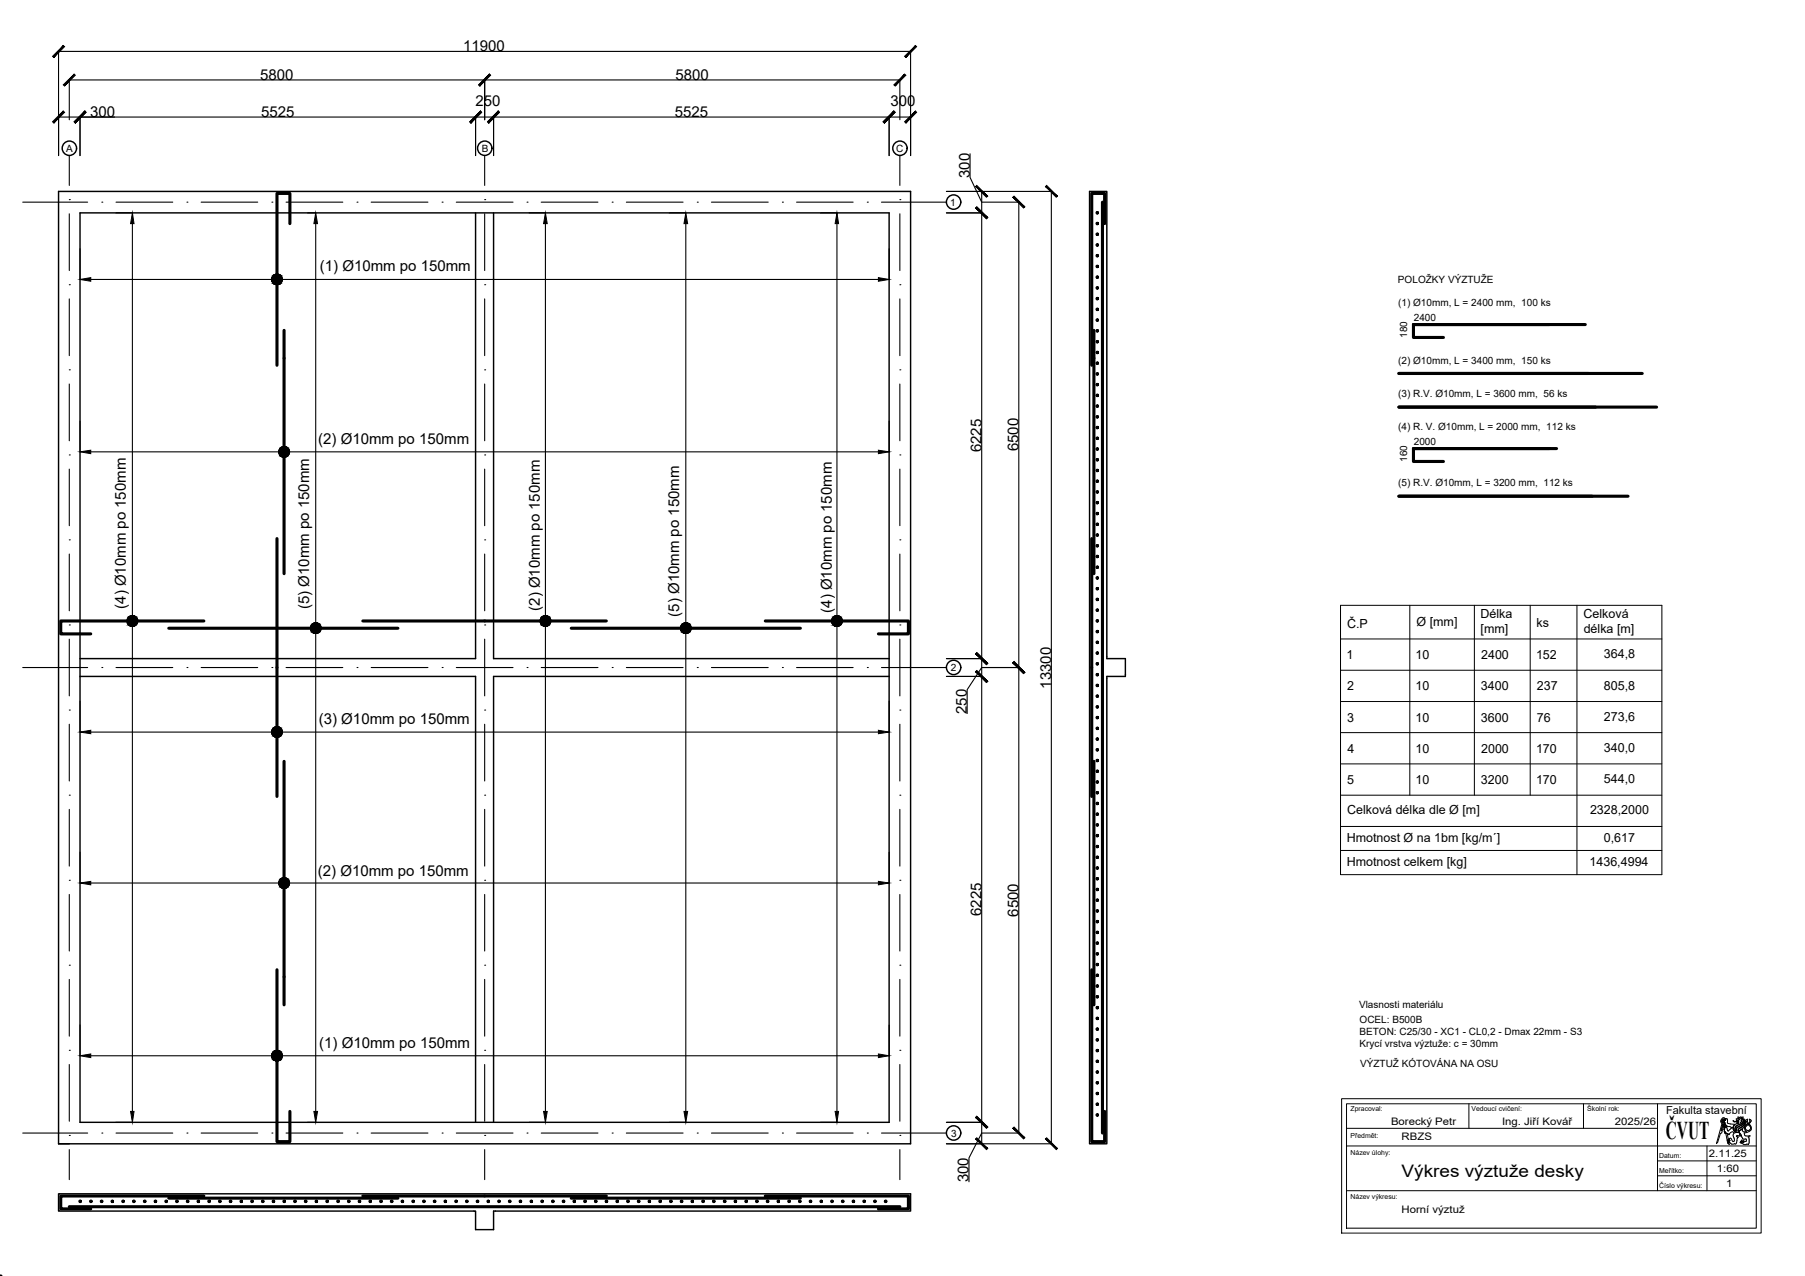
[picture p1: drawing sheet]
<svg xmlns="http://www.w3.org/2000/svg" width="420mm" height="297mm" viewBox="0 0 420 297" stroke-linecap="round" stroke-linejoin="round" font-family="sans-serif">
<!-- layer: obrys budovi -->
<g fill="none" stroke="#000" stroke-width=".34">
<path d="M13.6 44.6h198.4v221.7h-198.4zM18.6 49.6h188.4v211.7h-188.4zM110.7 49.6v103.7h-92.1M114.9 49.6v103.7h92.1M253.6 44.6h4v108.7h4.4v4.2h-4.4v108.8h-4zM18.6 157.5h92.1v103.8M207 157.5h-92.1v103.8M13.6 277.9h198.4v4h-97.1v4.3h-4.2v-4.3h-97.1z"/>
<circle cx="16.1" cy="34.5" r="1.67"/>
<circle cx="112.8" cy="34.5" r="1.67"/>
<circle cx="209.5" cy="34.5" r="1.67"/>
<circle cx="222" cy="47" r="1.67"/>
<circle cx="222" cy="155.4" r="1.67"/>
<circle cx="222" cy="263.7" r="1.67"/>
</g>
<!-- layer: osy -->
<g fill="none" stroke="#000" stroke-width=".25">
<path d="M16.1 36.2v7M112.8 36.2v7M209.5 36.2v7M5.3 47.1h15.1M16.1 46.5h.1M16.1 49.8v13.2M23.7 47.1h.1M27 47.1h13.2M43.5 47.1h.1M46.8 47.1h13.2M63.3 47.1h.1M66.6 47.1h13.2"/>
<path d="M83.1 47.1h.1M86.4 47.1h13.2M102.9 47.1h.1M106.2 47.1h13.2M112.8 46.5h.1M112.8 49.8v13.2M122.7 47.1h.1M126 47.1h13.2M142.5 47.1h.1M145.8 47.1h13.2M162.3 47.1h.1M165.6 47.1h13.2"/>
<path d="M182.1 47.1h.1M185.4 47.1h13.2M201.9 47.1h.1M205.2 47.1h15.1M209.5 46.5h.1M209.5 49.8v13.2M16.1 66.3h.1M16.1 69.6v13.2M112.8 66.3h.1M112.8 69.6v13.2M209.5 66.3h.1M209.5 69.6v13.2"/>
<path d="M16.1 86.1h.1M16.1 89.4v13.2M112.8 86.1h.1M112.8 89.4v13.2M209.5 86.1h.1M209.5 89.4v13.2M16.1 105.9h.1M16.1 109.2v13.2M112.8 105.9h.1M112.8 109.2v13.2M209.5 105.9h.1M209.5 109.2v13.2"/>
<path d="M16.1 125.7h.1M16.1 129v13.2M112.8 125.7h.1M112.8 129v13.2M209.5 125.7h.1M209.5 129v13.2M5.3 155.4h15.1M16.1 145.5h.1M16.1 148.8v13.2M23.7 155.4h.1M27 155.4h13.2M43.5 155.4h.1"/>
<path d="M46.8 155.4h13.2M63.3 155.4h.1M66.6 155.4h13.2M83.1 155.4h.1M86.4 155.4h13.2M102.9 155.4h.1M106.2 155.4h13.2M112.8 145.5h.1M112.8 148.8v13.2M122.7 155.4h.1M126 155.4h13.2M142.5 155.4h.1"/>
<path d="M145.8 155.4h13.2M162.3 155.4h.1M165.6 155.4h13.2M182.1 155.4h.1M185.4 155.4h13.2M201.9 155.4h.1M205.2 155.4h15.1M209.5 145.5h.1M209.5 148.8v13.2M16.1 165.3h.1M16.1 168.6v13.2M112.8 165.3h.1"/>
<path d="M112.8 168.6v13.2M209.5 165.3h.1M209.5 168.6v13.2M16.1 185.1h.1M16.1 188.4v13.2M112.8 185.1h.1M112.8 188.4v13.2M209.5 185.1h.1M209.5 188.4v13.2M16.1 204.9h.1M16.1 208.2v13.2M112.8 204.9h.1"/>
<path d="M112.8 208.2v13.2M209.5 204.9h.1M209.5 208.2v13.2M16.1 224.7h.1M16.1 228v13.2M112.8 224.7h.1M112.8 228v13.2M209.5 224.7h.1M209.5 228v13.2M16.1 244.5h.1M16.1 247.8v13.2M112.8 244.5h.1"/>
<path d="M112.8 247.8v13.2M209.5 244.5h.1M209.5 247.8v13.2M5.3 263.8h15.1M16.1 264.3h.1M16.1 267.6v7M23.7 263.8h.1M27 263.8h13.2M43.5 263.8h.1M46.8 263.8h13.2M63.3 263.8h.1M66.6 263.8h13.2"/>
<path d="M83.1 263.8h.1M86.4 263.8h13.2M102.9 263.8h.1M106.2 263.8h13.2M112.8 264.3h.1M112.8 267.6v7M122.7 263.8h.1M126 263.8h13.2M142.5 263.8h.1M145.8 263.8h13.2M162.3 263.8h.1M165.6 263.8h13.2"/>
<path d="M182.1 263.8h.1M185.4 263.8h13.2M201.9 263.8h.1M205.2 263.8h15.1M209.5 264.3h.1M209.5 267.6v7"/>
</g>
<g fill="none" stroke="#000" stroke-width=".25">
<path d="M16.1 27.9v-9.3h96.7v9.3v-9.3h96.7v9.3M26.7 27.2h-13.1v9v-24.2h198.4v24.2v-9h-193.4v9M110.7 27.2v9M114.9 27.2v9M207 27.2v9M225.8 35.8v5.5l2.7 5.8M18.6 57.9v7.2M27 49.6h3.8M30.8 52.1v206.6M71.6 49.6h1.9M73.5 52.1v206.6M123.1 49.6h3.9"/>
<path d="M127 52.1v206.6M155.8 49.6h3.8M159.6 52.1v206.6M191 49.6h3.8M194.8 52.1v206.6M207 57.9v7.2M228.6 47.1h8.6v108.3h-8.6h8.6v108.4h-8.6M244.7 44.6v221.7M244.8 44.6h-24.5h8.2v5h-8.2h8.2v103.7h-8.2h8.2v4.2h-8.2h8.2v103.8h-8.2h8.2v5h-8.2h24.5M21.1 65.1h183.4M18.6 98v7.2M207 98v7.2"/>
<path d="M21.1 105.2h183.4M228.5 155.4l-3.4 5.2v5.5M18.6 163.2v7.2M21.1 170.4h183.4M207 163.2v7.2M18.6 198.4v7.2M207 198.4v7.2M21.1 205.6h183.4M18.6 238.6v7.2M207 238.6v7.2M21.1 245.8h183.4M27 261.3h3.8"/>
<path d="M71.6 261.3h1.9M123.1 261.3h3.9M155.8 261.3h3.8M191 261.3h3.8M228.5 263.8l-2.9 5.8v5.5"/>
<circle cx="64.5" cy="65" r="1.25"/>
<circle cx="66.1" cy="105.2" r="1.25"/>
<circle cx="30.8" cy="144.5" r="1.25"/>
<circle cx="73.5" cy="146.2" r="1.25"/>
<circle cx="127" cy="144.5" r="1.25"/>
<circle cx="159.7" cy="146.2" r="1.25"/>
<circle cx="194.8" cy="144.5" r="1.25"/>
<circle cx="64.5" cy="170.4" r="1.25"/>
<circle cx="66.1" cy="205.5" r="1.25"/>
<circle cx="64.5" cy="245.8" r="1.25"/>
</g>
<g fill="#000" stroke="#000" stroke-width=".23">
<path d="M30.8 49.6l.4 2.5h-.8zM73.5 49.6l.4 2.5h-.8zM127 49.6l.4 2.5h-.9zM159.6 49.6l.5 2.5h-.9zM194.8 49.6l.4 2.5h-.8zM18.6 65.1l2.5-.5v.9zM204.5 64.6l2.5 .5-2.5 .4zM18.6 105.2l2.5-.4v.8zM204.5 104.8l2.5 .4-2.5 .4zM18.6 170.4l2.5-.4v.8zM204.5 170l2.5 .4-2.5 .4zM18.6 205.6l2.5-.4v.8z"/>
<path d="M204.5 205.2l2.5 .4-2.5 .4zM18.6 245.8l2.5-.5v.9zM30.4 258.7h.8l-.4 2.6zM73.1 258.7h.8l-.4 2.6zM126.5 258.7h.9l-.4 2.6zM159.2 258.7h.9l-.5 2.6zM194.4 258.7h.8l-.4 2.6zM204.5 245.3l2.5 .5-2.5 .4z"/>
<path d="M14.7 10.6l-2.2 2.8 2.5-2.5zM14.7 10.6l-2.2 2.8-.3-.3z"/>
<path d="M17.3 17.3l-2.3 2.7 2.5-2.5zM14.7 19.8l2.6-2.5-2.3 2.7z"/>
<path d="M111.4 19.8l.3 .2 2.2-2.7zM113.9 17.3l.3 .2-2.5 2.5z"/>
<path d="M113.9 17.3l-2.2 2.7 2.5-2.5zM113.9 17.3l-2.2 2.7-.3-.2z"/>
<path d="M208.1 19.8l.3 .2 2.2-2.7zM210.6 17.3l.3 .2-2.5 2.5z"/>
<path d="M210.6 13.1l.3 .3 2.2-2.8zM213.1 10.6l.3 .3-2.5 2.5z"/>
<path d="M14.7 25.9l-2.2 2.7 2.5-2.5zM14.7 25.9l-2.2 2.7-.3-.3z"/>
<path d="M19.8 25.9l-2.5 2.4 .2 .3zM19.8 25.9l.2 .2-2.5 2.5z"/>
<path d="M19.8 25.9l-2.3 2.7 2.5-2.5zM19.8 25.9l-2.3 2.7-.2-.3z"/>
<path d="M109.3 28.3l.3 .3 2.2-2.7zM111.8 25.9l.3 .2-2.5 2.5z"/>
<path d="M111.8 25.9l-2.2 2.7 2.5-2.5zM111.8 25.9l-2.2 2.7-.3-.3z"/>
<path d="M116 25.9l-2.5 2.4 .2 .3zM116 25.9l.2 .2-2.5 2.5z"/>
<path d="M116 25.9l-2.3 2.7 2.5-2.5zM116 25.9l-2.3 2.7-.2-.3z"/>
<path d="M208.1 25.9l-2.5 2.4 .3 .3zM208.1 25.9l.3 .2-2.5 2.5z"/>
<path d="M208.1 25.9l-2.2 2.7 2.5-2.5zM208.1 25.9l-2.2 2.7-.3-.3z"/>
<path d="M210.6 28.3l.3 .3 2.2-2.7zM213.1 25.9l.3 .2-2.5 2.5z"/>
<path d="M227.1 48.4l2.8 2.3-2.5-2.5zM227.1 48.4l2.8 2.3-.3 .2z"/>
<path d="M227.1 48.4l2.5 2.5 .3-.2zM227.1 48.4l.3-.2 2.5 2.5z"/>
<path d="M227.1 43.4l2.5 2.5 .3-.2zM227.1 43.4l.3-.2 2.5 2.5z"/>
<path d="M235.8 45.9l2.5 2.5 .2-.2zM235.8 45.9l.3-.2 2.4 2.5z"/>
<path d="M243.4 43.4l2.5 2.5 .2-.2zM243.6 43.2l2.5 2.5-2.7-2.3z"/>
<path d="M64.3 63.8l.5 .1zM64.1 63.9h.7z"/>
<path d="M64.1 63.9l.9 .1zM63.9 64h1.1z"/>
<path d="M64.1 66.2h.7zM64.1 66.2l.5 .1z"/>
<path d="M63.9 64h1.3zM63.7 64h1.5z"/>
<path d="M63.9 66.2h1.1zM63.9 66.2h.9z"/>
<path d="M63.7 64l1.7 .2-.2-.2zM63.7 64l1.7 .2h-1.9z"/>
<path d="M63.7 66.1h1.5zM63.7 66.1l1.3 .1z"/>
<path d="M63.5 64.2l2 .2-.1-.2zM63.5 64.2l2 .2h-2.1z"/>
<path d="M63.5 65.9l1.7 .2 .2-.2zM63.5 65.9l1.7 .2h-1.5z"/>
<path d="M63.4 64.4l2.2 .2-.1-.2zM63.4 64.4l2.2 .2h-2.3z"/>
<path d="M63.4 65.7l2 .2 .1-.2zM63.4 65.7l2 .2h-1.9z"/>
<path d="M63.3 64.6l2.4 .2-.1-.2zM63.3 64.6l2.4 .2h-2.5z"/>
<path d="M63.3 65.5l2.2 .2 .1-.2zM63.3 65.5l2.2 .2h-2.1z"/>
<path d="M63.2 64.8l2.5 .3v-.3zM63.2 64.8l2.5 .3h-2.5z"/>
<path d="M63.2 65.1l2.5 .2v-.2zM63.2 65.1l2.5 .2h-2.5z"/>
<path d="M63.2 65.3l2.4 .2 .1-.2zM63.2 65.3l2.4 .2h-2.3z"/>
<path d="M66 104h.5zM65.8 104h.7z"/>
<path d="M65.8 104l.9 .1zM65.6 104.1h1.1z"/>
<path d="M65.8 106.4h.7zM65.8 106.4l.5 .1z"/>
<path d="M65.6 104.1l1.3 .1zM65.4 104.2l.2-.1 1.3 .1z"/>
<path d="M65.6 106.3h1.1zM65.6 106.3l.9 .1z"/>
<path d="M65.4 104.2l1.7 .2-.2-.2zM65.4 104.2l1.7 .2h-1.9z"/>
<path d="M65.4 106.2l1.3 .1 .2-.1zM65.4 106.2l1.3 .1z"/>
<path d="M65.2 104.4l2 .1-.1-.1zM65.2 104.4l2 .1h-2.1z"/>
<path d="M65.2 106l1.7 .2 .2-.2zM65.2 106l1.7 .2h-1.5z"/>
<path d="M65.1 104.5l2.2 .3-.1-.3zM65.1 104.5l2.2 .3h-2.3z"/>
<path d="M65.1 105.9l2 .1 .1-.1zM65.1 105.9l2 .1h-1.9z"/>
<path d="M65 104.8l2.4 .2-.1-.2zM65 104.8l2.4 .2h-2.5z"/>
<path d="M65 105.6l2.2 .3 .1-.3zM65 105.6l2.2 .3h-2.1z"/>
<path d="M64.9 105l2.5 .2v-.2zM64.9 105l2.5 .2h-2.5z"/>
<path d="M64.9 105.4l2.4 .2 .1-.2zM64.9 105.4l2.4 .2h-2.3z"/>
<path d="M64.9 105.2l2.5 .2v-.2zM64.9 105.2l2.5 .2h-2.5z"/>
<path d="M30.7 143.3l.5 .1zM30.5 143.4h.7z"/>
<path d="M30.5 143.4l.9 .1zM30.2 143.5h1.2z"/>
<path d="M30.5 145.8h.7zM30.5 145.8h.4z"/>
<path d="M30.2 143.5l1.3 .1zM30.1 143.6l.1-.1 1.3 .1z"/>
<path d="M30.2 145.7h1.2zM30.2 145.7l1 .1z"/>
<path d="M30.1 143.6l1.6 .1zM29.9 143.7l.2-.1 1.6 .1z"/>
<path d="M30.1 145.6l1.3 .1 .1-.1zM30.1 145.6l1.3 .1z"/>
<path d="M29.9 143.7l2 .2-.2-.2zM29.9 143.7l2 .2h-2.2z"/>
<path d="M29.9 145.4l1.6 .2 .2-.2zM29.9 145.4l1.6 .2h-1.4z"/>
<path d="M29.7 143.9l2.3 .2-.1-.2zM29.7 143.9l2.3 .2h-2.4z"/>
<path d="M29.7 145.2l2 .2 .2-.2zM29.7 145.2l2 .2h-1.8z"/>
<path d="M29.6 144.1l2.4 .2v-.2zM29.6 144.1l2.4 .2h-2.4z"/>
<path d="M29.6 145l2.3 .2 .1-.2zM29.6 145l2.3 .2h-2.2z"/>
<path d="M29.6 144.3l2.4 .3v-.3zM29.6 144.3l2.4 .3h-2.5z"/>
<path d="M29.5 144.6l2.5 .2v-.2zM29.5 144.6l2.5 .2h-2.4z"/>
<path d="M29.6 144.8l2.4 .2v-.2zM29.6 144.8l2.4 .2h-2.4z"/>
<path d="M73.4 145h.4zM73.2 145h.6z"/>
<path d="M73.2 145l.8 .1zM72.9 145.1h1.1z"/>
<path d="M73.2 147.4h.6zM73.2 147.4l.4 .1z"/>
<path d="M72.9 145.1l1.4 .1zM72.8 145.2l.1-.1 1.4 .1z"/>
<path d="M72.9 147.3h1.1zM72.9 147.3l.9 .1z"/>
<path d="M72.8 145.2l1.6 .2-.1-.2zM72.6 145.4l.2-.2 1.6 .2z"/>
<path d="M72.8 147.2l1.2 .1 .3-.1zM72.8 147.2l1.2 .1z"/>
<path d="M72.6 145.4l1.9 .2-.1-.2zM72.6 145.4l1.9 .2h-2.1z"/>
<path d="M72.6 147.1l1.7 .1 .1-.1zM72.6 147.1l1.7 .1h-1.5z"/>
<path d="M72.4 145.6l2.3 .2-.2-.2zM72.4 145.6l2.3 .2h-2.4z"/>
<path d="M72.4 146.9l2 .2 .1-.2zM72.4 146.9l2 .2h-1.8z"/>
<path d="M72.3 145.8l2.4 .2v-.2zM72.3 145.8l2.4 .2h-2.4z"/>
<path d="M72.3 146.7l2.2 .2 .2-.2zM72.3 146.7l2.2 .2h-2.1z"/>
<path d="M72.3 146l2.5 .2-.1-.2zM72.3 146l2.5 .2h-2.5z"/>
<path d="M72.3 146.5l2.4 .2v-.2zM72.3 146.5l2.4 .2h-2.4z"/>
<path d="M72.3 146.2l2.4 .3 .1-.3zM72.3 146.2l2.4 .3h-2.4z"/>
<path d="M126.9 143.3l.4 .1zM126.6 143.4h.7z"/>
<path d="M126.6 143.4l.9 .1zM126.4 143.5h1.1z"/>
<path d="M126.6 145.8h.7zM126.6 145.8h.5z"/>
<path d="M126.4 143.5l1.3 .1zM126.2 143.6l.2-.1 1.3 .1z"/>
<path d="M126.4 145.7h1.1zM126.4 145.7l.9 .1z"/>
<path d="M126.2 143.6l1.7 .1zM126 143.7l.2-.1 1.7 .1z"/>
<path d="M126.2 145.6l1.3 .1 .2-.1zM126.2 145.6l1.3 .1z"/>
<path d="M126 143.7l2 .2-.1-.2zM126 143.7l2 .2h-2.1z"/>
<path d="M126 145.4l1.7 .2 .2-.2zM126 145.4l1.7 .2h-1.5z"/>
<path d="M125.9 143.9l2.2 .2-.1-.2zM125.9 143.9l2.2 .2h-2.3z"/>
<path d="M125.9 145.2l2 .2 .1-.2zM125.9 145.2l2 .2h-1.9z"/>
<path d="M125.8 144.1l2.4 .2-.1-.2zM125.8 144.1l2.4 .2h-2.5z"/>
<path d="M125.8 145l2.2 .2 .1-.2zM125.8 145l2.2 .2h-2.1z"/>
<path d="M125.7 144.3l2.5 .3v-.3zM125.7 144.3l2.5 .3h-2.5z"/>
<path d="M125.7 144.8l2.4 .2 .1-.2zM125.7 144.8l2.4 .2h-2.3z"/>
<path d="M125.7 144.6l2.5 .2v-.2zM125.7 144.6l2.5 .2h-2.5z"/>
<path d="M159.5 145h.5zM159.3 145h.7z"/>
<path d="M159.3 145l.9 .1zM159.1 145.1h1.1z"/>
<path d="M159.3 147.4h.7zM159.3 147.4l.5 .1z"/>
<path d="M159.1 145.1l1.3 .1zM158.9 145.2l.2-.1 1.3 .1z"/>
<path d="M159.1 147.3h1.1zM159.1 147.3l.9 .1z"/>
<path d="M158.9 145.2l1.7 .2-.2-.2zM158.7 145.4l.2-.2 1.7 .2z"/>
<path d="M158.9 147.2l1.3 .1 .2-.1zM158.9 147.2l1.3 .1z"/>
<path d="M158.7 145.4l2 .2-.1-.2zM158.7 145.4l2 .2h-2.1z"/>
<path d="M158.7 147.1l1.7 .1 .2-.1zM158.7 147.1l1.7 .1h-1.5z"/>
<path d="M158.6 145.6l2.2 .2-.1-.2zM158.6 145.6l2.2 .2h-2.3z"/>
<path d="M158.6 146.9l2 .2 .1-.2zM158.6 146.9l2 .2h-1.9z"/>
<path d="M158.5 145.8l2.4 .2-.1-.2zM158.5 145.8l2.4 .2h-2.5z"/>
<path d="M158.5 146.7l2.2 .2 .1-.2zM158.5 146.7l2.2 .2h-2.1z"/>
<path d="M158.4 146l2.5 .2v-.2zM158.4 146l2.5 .2h-2.5z"/>
<path d="M158.4 146.2l2.5 .3v-.3zM158.4 146.2l2.5 .3h-2.5z"/>
<path d="M158.4 146.5l2.4 .2 .1-.2zM158.4 146.5l2.4 .2h-2.3z"/>
<path d="M194.7 143.3l.5 .1zM194.5 143.4h.7z"/>
<path d="M194.5 143.4l.9 .1zM194.2 143.5h1.2z"/>
<path d="M194.5 145.8h.7zM194.5 145.8h.4z"/>
<path d="M194.2 143.5l1.3 .1zM194.1 143.6l.1-.1 1.3 .1z"/>
<path d="M194.2 145.7h1.2zM194.2 145.7l1 .1z"/>
<path d="M194.1 143.6l1.6 .1zM193.9 143.7l.2-.1 1.6 .1z"/>
<path d="M194.1 145.6l1.3 .1 .1-.1zM194.1 145.6l1.3 .1z"/>
<path d="M193.9 143.7l2 .2-.2-.2zM193.9 143.7l2 .2h-2.1z"/>
<path d="M193.9 145.4l1.6 .2 .2-.2zM193.9 145.4l1.6 .2h-1.4z"/>
<path d="M193.8 143.9l2.2 .2-.1-.2zM193.8 143.9l2.2 .2h-2.4z"/>
<path d="M193.8 145.2l1.9 .2 .2-.2zM193.8 145.2l1.9 .2h-1.8z"/>
<path d="M193.6 144.1l2.4 .2v-.2zM193.6 144.1l2.4 .2h-2.4z"/>
<path d="M193.6 145l2.3 .2 .1-.2zM193.6 145l2.3 .2h-2.1z"/>
<path d="M193.6 144.3l2.4 .3v-.3zM193.6 144.3l2.4 .3h-2.5z"/>
<path d="M193.5 144.6l2.5 .2v-.2zM193.5 144.6l2.5 .2h-2.4z"/>
<path d="M193.6 144.8l2.4 .2v-.2zM193.6 144.8l2.4 .2h-2.4z"/>
<path d="M227.4 151.9l-.3 .3 2.8 2.2zM227.1 152.2l2.8 2.2-.3 .3z"/>
<path d="M227.4 156.1l-.3 .3 2.8 2.2zM227.1 156.4l2.8 2.2-.3 .3z"/>
<path d="M227.1 152.2l2.5 2.5 .3-.3zM227.4 151.9l2.5 2.5-2.8-2.2z"/>
<path d="M227.1 156.4l2.5 2.5 .3-.3zM227.1 156.4l.3-.3 2.5 2.5z"/>
<path d="M236.1 154l-.3 .3 2.7 2.2zM235.8 154.3l2.7 2.2-.2 .3z"/>
<path d="M235.8 154.3l2.5 2.5 .2-.3zM235.8 154.3l.3-.3 2.4 2.5z"/>
<path d="M64.3 169.1l.5 .1zM64.1 169.2h.7z"/>
<path d="M64.1 169.2l.9 .1zM63.9 169.3h1.1z"/>
<path d="M64.1 171.6h.7zM64.1 171.6h.5z"/>
<path d="M63.9 169.3l1.3 .1zM63.7 169.4l.2-.1 1.3 .1z"/>
<path d="M63.9 171.5h1.1zM63.9 171.5l.9 .1z"/>
<path d="M63.7 169.4l1.7 .2-.2-.2zM63.7 169.4l1.7 .2h-1.9z"/>
<path d="M63.7 171.4l1.3 .1 .2-.1zM63.7 171.4l1.3 .1z"/>
<path d="M63.5 169.6l2 .1-.1-.1zM63.5 169.6l2 .1h-2.1z"/>
<path d="M63.5 171.2l1.7 .2 .2-.2zM63.5 171.2l1.7 .2h-1.5z"/>
<path d="M63.4 169.7l2.2 .3-.1-.3zM63.4 169.7l2.2 .3h-2.3z"/>
<path d="M63.4 171.1l2 .1 .1-.1zM63.4 171.1l2 .1h-1.9z"/>
<path d="M63.3 170l2.4 .2-.1-.2zM63.3 170l2.4 .2h-2.5z"/>
<path d="M63.3 170.8l2.2 .3 .1-.3zM63.3 170.8l2.2 .3h-2.1z"/>
<path d="M63.2 170.2l2.5 .2v-.2zM63.2 170.2l2.5 .2h-2.5z"/>
<path d="M63.2 170.4l2.5 .2v-.2zM63.2 170.4l2.5 .2h-2.5z"/>
<path d="M63.2 170.6l2.4 .2 .1-.2zM63.2 170.6l2.4 .2h-2.3z"/>
<path d="M66 204.3l.5 .1zM65.8 204.4h.7z"/>
<path d="M65.8 204.4l.9 .1zM65.6 204.5h1.1z"/>
<path d="M65.8 206.8h.7zM65.8 206.8h.5z"/>
<path d="M65.6 204.5l1.3 .1zM65.4 204.6l.2-.1 1.3 .1z"/>
<path d="M65.6 206.7h1.1zM65.6 206.7l.9 .1z"/>
<path d="M65.4 204.6l1.7 .1zM65.2 204.7l.2-.1 1.7 .1z"/>
<path d="M65.4 206.6l1.3 .1 .2-.1zM65.4 206.6l1.3 .1z"/>
<path d="M65.2 204.7l2 .2-.1-.2zM65.2 204.7l2 .2h-2.1z"/>
<path d="M65.2 206.4l1.7 .2 .2-.2zM65.2 206.4l1.7 .2h-1.5z"/>
<path d="M65.1 204.9l2.2 .2-.1-.2zM65.1 204.9l2.2 .2h-2.3z"/>
<path d="M65.1 206.2l2 .2 .1-.2zM65.1 206.2l2 .2h-1.9z"/>
<path d="M65 205.1l2.4 .2-.1-.2zM65 205.1l2.4 .2h-2.5z"/>
<path d="M65 206l2.2 .2 .1-.2zM65 206l2.2 .2h-2.1z"/>
<path d="M64.9 205.3l2.5 .3v-.3zM64.9 205.3l2.5 .3h-2.5z"/>
<path d="M64.9 205.8l2.4 .2 .1-.2zM64.9 205.8l2.4 .2h-2.3z"/>
<path d="M64.9 205.6l2.5 .2v-.2zM64.9 205.6l2.5 .2h-2.5z"/>
<path d="M64.3 244.5h.5zM64.1 244.5h.7z"/>
<path d="M64.1 244.5l.9 .1zM63.9 244.6h1.1z"/>
<path d="M64.1 247h.7zM64.1 247h.5z"/>
<path d="M63.9 244.6l1.3 .2zM63.7 244.8l.2-.2 1.3 .2z"/>
<path d="M63.9 246.9h1.1zM63.9 246.9l.9 .1z"/>
<path d="M63.7 244.8l1.7 .1-.2-.1zM63.7 244.8l1.7 .1h-1.9z"/>
<path d="M63.7 246.7l1.3 .2 .2-.2zM63.7 246.7l1.3 .2z"/>
<path d="M63.5 244.9l2 .2-.1-.2zM63.5 244.9l2 .2h-2.1z"/>
<path d="M63.5 246.6l1.7 .1 .2-.1zM63.5 246.6l1.7 .1z"/>
<path d="M63.4 245.1l2.2 .2-.1-.2zM63.4 245.1l2.2 .2h-2.3z"/>
<path d="M63.4 246.4l2 .2 .1-.2zM63.4 246.4l2 .2h-1.9z"/>
<path d="M63.3 245.3l2.4 .2-.1-.2zM63.3 245.3l2.4 .2h-2.5z"/>
<path d="M63.3 246.2l2.2 .2 .1-.2zM63.3 246.2l2.2 .2h-2.1z"/>
<path d="M63.2 245.5l2.5 .3v-.3zM63.2 245.5l2.5 .3h-2.5z"/>
<path d="M63.2 245.8l2.5 .2v-.2zM63.2 245.8l2.5 .2h-2.5z"/>
<path d="M63.2 246l2.4 .2 .1-.2zM63.2 246l2.4 .2h-2.3z"/>
<path d="M227.4 259.9l-.3 .2 2.8 2.3zM227.1 260.1l2.8 2.3-.3 .2z"/>
<path d="M227.1 265.1l2.8 2.3-2.5-2.5zM227.1 265.1l2.8 2.3-.3 .2z"/>
<path d="M227.1 260.1l2.5 2.5 .3-.2zM227.1 260.1l.3-.2 2.5 2.5z"/>
<path d="M235.8 262.6l2.7 2.3-2.4-2.5zM235.8 262.6l2.7 2.3-.2 .2z"/>
<path d="M243.4 265.1l2.7 2.3-2.5-2.5zM243.4 265.1l2.7 2.3-.2 .2z"/>
</g>
<g fill="none" stroke="#000" stroke-width=".72">
<path d="M67.5 52.1v-7.1h-3v40M256.6 47.1v216.7M257.1 52.1v-7.1h-3v40M66.1 76.9v56.6M254.6 76.9v56.6M369 75.6h-40v3h7M325.6 86.9h56.7M325.6 94.8h60M325.6 115.5h53.4M362.3 104.4h-33.3v3h7M64.5 125.4v60M254.1 125.4v60"/>
<path d="M39.3 146.2h53.3M47.5 144.6h-33.4v3h7M84.5 144.6h56.6M133 146.2h53.3M178.1 144.6h33.4v3h-7M66.1 177.2v56.7M254.6 177.2v56.7M64.5 225.7v40.1h3v-7.1M254.1 225.7v40.1h3v-7.1M39.3 278.9h53.3M47.5 278.4h-33.4v3h7M84.5 278.4h56.6"/>
<path d="M133 278.9h53.3M178.1 278.4h33.4v3h-7M16.1 280.9h193.4"/>
<circle cx="255.4" cy="54.5" r=".06"/>
<circle cx="255.4" cy="57" r=".06"/>
<circle cx="255.4" cy="49.5" r=".06"/>
<circle cx="255.4" cy="52" r=".06"/>
<circle cx="255.4" cy="59.5" r=".06"/>
<circle cx="255.4" cy="72" r=".06"/>
<circle cx="255.4" cy="77" r=".06"/>
<circle cx="255.4" cy="64.5" r=".06"/>
<circle cx="255.4" cy="74.5" r=".06"/>
<circle cx="255.4" cy="79.6" r=".06"/>
<circle cx="255.4" cy="69.5" r=".06"/>
<circle cx="255.4" cy="62" r=".06"/>
<circle cx="255.4" cy="67" r=".06"/>
<circle cx="255.4" cy="87" r=".06"/>
<circle cx="255.4" cy="82" r=".06"/>
<circle cx="255.4" cy="89.5" r=".06"/>
<circle cx="255.4" cy="92" r=".06"/>
<circle cx="255.4" cy="99.5" r=".06"/>
<circle cx="255.4" cy="84.5" r=".06"/>
<circle cx="255.4" cy="94.5" r=".06"/>
<circle cx="255.4" cy="97" r=".06"/>
<circle cx="255.4" cy="107" r=".06"/>
<circle cx="255.4" cy="109.5" r=".06"/>
<circle cx="255.4" cy="117" r=".06"/>
<circle cx="255.4" cy="119.6" r=".06"/>
<circle cx="255.4" cy="104.5" r=".06"/>
<circle cx="255.4" cy="112" r=".06"/>
<circle cx="255.4" cy="114.5" r=".06"/>
<circle cx="255.4" cy="102" r=".06"/>
<circle cx="255.4" cy="122.1" r=".06"/>
<circle cx="255.4" cy="124.6" r=".06"/>
<circle cx="255.4" cy="132" r=".06"/>
<circle cx="255.4" cy="127" r=".06"/>
<circle cx="255.4" cy="134.5" r=".06"/>
<circle cx="255.4" cy="129.5" r=".06"/>
<circle cx="255.4" cy="137" r=".06"/>
<circle cx="255.4" cy="139.5" r=".06"/>
<circle cx="255.4" cy="149.5" r=".06"/>
<circle cx="255.4" cy="154.5" r=".06"/>
<circle cx="255.4" cy="157.1" r=".06"/>
<circle cx="255.4" cy="144.5" r=".06"/>
<circle cx="255.4" cy="152" r=".06"/>
<circle cx="255.4" cy="147" r=".06"/>
<circle cx="255.4" cy="142" r=".06"/>
<circle cx="255.4" cy="159.6" r=".06"/>
<circle cx="255.4" cy="174.5" r=".06"/>
<circle cx="255.4" cy="169.6" r=".06"/>
<circle cx="255.4" cy="162.1" r=".06"/>
<circle cx="255.4" cy="167.1" r=".06"/>
<circle cx="255.4" cy="177" r=".06"/>
<circle cx="255.4" cy="172" r=".06"/>
<circle cx="255.4" cy="164.6" r=".06"/>
<circle cx="255.4" cy="179.5" r=".06"/>
<circle cx="255.4" cy="192" r=".06"/>
<circle cx="255.4" cy="187" r=".06"/>
<circle cx="255.4" cy="197.1" r=".06"/>
<circle cx="255.4" cy="189.5" r=".06"/>
<circle cx="255.4" cy="182" r=".06"/>
<circle cx="255.4" cy="199.6" r=".06"/>
<circle cx="255.4" cy="184.5" r=".06"/>
<circle cx="255.4" cy="194.5" r=".06"/>
<circle cx="255.4" cy="217.1" r=".06"/>
<circle cx="255.4" cy="207.1" r=".06"/>
<circle cx="255.4" cy="202.1" r=".06"/>
<circle cx="255.4" cy="204.6" r=".06"/>
<circle cx="255.4" cy="214.6" r=".06"/>
<circle cx="255.4" cy="219.5" r=".06"/>
<circle cx="255.4" cy="209.6" r=".06"/>
<circle cx="255.4" cy="212.1" r=".06"/>
<circle cx="255.4" cy="227" r=".06"/>
<circle cx="255.4" cy="232" r=".06"/>
<circle cx="255.4" cy="229.5" r=".06"/>
<circle cx="255.4" cy="224.5" r=".06"/>
<circle cx="255.4" cy="237.1" r=".06"/>
<circle cx="255.4" cy="222" r=".06"/>
<circle cx="255.4" cy="239.6" r=".06"/>
<circle cx="255.4" cy="234.6" r=".06"/>
<circle cx="255.4" cy="257.1" r=".06"/>
<circle cx="255.4" cy="259.6" r=".06"/>
<circle cx="255.4" cy="254.6" r=".06"/>
<circle cx="255.4" cy="252.1" r=".06"/>
<circle cx="255.4" cy="242.1" r=".06"/>
<circle cx="255.4" cy="244.6" r=".06"/>
<circle cx="255.4" cy="249.6" r=".06"/>
<circle cx="255.4" cy="247.1" r=".06"/>
<circle cx="18.6" cy="279.7" r=".06"/>
<circle cx="21.1" cy="279.7" r=".06"/>
<circle cx="23.6" cy="279.7" r=".06"/>
<circle cx="26.1" cy="279.7" r=".06"/>
<circle cx="28.6" cy="279.7" r=".06"/>
<circle cx="31.1" cy="279.7" r=".06"/>
<circle cx="33.7" cy="279.7" r=".06"/>
<circle cx="36.2" cy="279.7" r=".06"/>
<circle cx="38.7" cy="279.7" r=".06"/>
<circle cx="41.2" cy="279.7" r=".06"/>
<circle cx="43.7" cy="279.7" r=".06"/>
<circle cx="46.2" cy="279.7" r=".06"/>
<circle cx="48.7" cy="279.7" r=".06"/>
<circle cx="51.2" cy="279.7" r=".06"/>
<circle cx="53.7" cy="279.7" r=".06"/>
<circle cx="56.2" cy="279.7" r=".06"/>
<circle cx="58.7" cy="279.7" r=".06"/>
<circle cx="61.2" cy="279.7" r=".06"/>
<circle cx="63.6" cy="279.7" r=".06"/>
<circle cx="66.1" cy="279.7" r=".06"/>
<circle cx="68.6" cy="279.7" r=".06"/>
<circle cx="71.1" cy="279.7" r=".06"/>
<circle cx="73.6" cy="279.7" r=".06"/>
<circle cx="76.1" cy="279.7" r=".06"/>
<circle cx="78.7" cy="279.7" r=".06"/>
<circle cx="81.2" cy="279.7" r=".06"/>
<circle cx="83.7" cy="279.7" r=".06"/>
<circle cx="86.2" cy="279.7" r=".06"/>
<circle cx="88.7" cy="279.7" r=".06"/>
<circle cx="91.2" cy="279.7" r=".06"/>
<circle cx="93.7" cy="279.7" r=".06"/>
<circle cx="96.2" cy="279.7" r=".06"/>
<circle cx="98.7" cy="279.7" r=".06"/>
<circle cx="101.2" cy="279.7" r=".06"/>
<circle cx="103.7" cy="279.7" r=".06"/>
<circle cx="106.2" cy="279.7" r=".06"/>
<circle cx="108.6" cy="279.7" r=".06"/>
<circle cx="111.1" cy="279.7" r=".06"/>
<circle cx="113.6" cy="279.7" r=".06"/>
<circle cx="116.1" cy="279.7" r=".06"/>
<circle cx="118.6" cy="279.7" r=".06"/>
<circle cx="121.1" cy="279.7" r=".06"/>
<circle cx="123.7" cy="279.7" r=".06"/>
<circle cx="126.2" cy="279.7" r=".06"/>
<circle cx="128.7" cy="279.7" r=".06"/>
<circle cx="131.2" cy="279.7" r=".06"/>
<circle cx="133.7" cy="279.7" r=".06"/>
<circle cx="136.2" cy="279.7" r=".06"/>
<circle cx="138.7" cy="279.7" r=".06"/>
<circle cx="141.2" cy="279.7" r=".06"/>
<circle cx="143.7" cy="279.7" r=".06"/>
<circle cx="146.2" cy="279.7" r=".06"/>
<circle cx="148.7" cy="279.7" r=".06"/>
<circle cx="151.2" cy="279.7" r=".06"/>
<circle cx="153.6" cy="279.7" r=".06"/>
<circle cx="156.1" cy="279.7" r=".06"/>
<circle cx="158.6" cy="279.7" r=".06"/>
<circle cx="161.1" cy="279.7" r=".06"/>
<circle cx="163.6" cy="279.7" r=".06"/>
<circle cx="166.1" cy="279.7" r=".06"/>
<circle cx="168.7" cy="279.7" r=".06"/>
<circle cx="171.2" cy="279.7" r=".06"/>
<circle cx="173.7" cy="279.7" r=".06"/>
<circle cx="176.2" cy="279.7" r=".06"/>
<circle cx="178.7" cy="279.7" r=".06"/>
<circle cx="181.2" cy="279.7" r=".06"/>
<circle cx="183.7" cy="279.7" r=".06"/>
<circle cx="186.2" cy="279.7" r=".06"/>
<circle cx="188.7" cy="279.7" r=".06"/>
<circle cx="191.2" cy="279.7" r=".06"/>
<circle cx="193.7" cy="279.7" r=".06"/>
<circle cx="196.2" cy="279.7" r=".06"/>
<circle cx="198.6" cy="279.7" r=".06"/>
<circle cx="201.1" cy="279.7" r=".06"/>
<circle cx="203.6" cy="279.7" r=".06"/>
<circle cx="206.1" cy="279.7" r=".06"/>
</g>
<path d="M329 75.6h31.7M325.6 86.9h44.2M325.6 94.8h45.8M325.6 115.5h45M329 104.4h31.7" fill="none" stroke="#000" stroke-width=".72"/>
<!-- layer: Texty -->
<g fill="none" stroke="#000" stroke-width=".23">
<path d="M312 140.9h74.8v62.7h-74.8zM312 148.7h74.8M312 156h74.8M328.2 140.9v44.2M343.2 140.9v44.2M356.2 140.9v44.2M367.1 140.9v62.7M312 163.3h74.8M312 170.5h74.8M312 177.8h74.8M312 185.1h74.8M312 192.4h74.8"/>
<path d="M312 198h74.8M312.3 255.8h97.7v31.2h-97.7zM313.4 256.9h95.4v29h-95.4zM341.9 256.9v5.8M368.6 256.9v5.8M385.8 256.9v20.3M313.4 266.8h95.4M313.4 262.7h72.4M313.4 277.2h95.4M385.8 270.2h23M385.8 273.7h23M397.3 266.8v10.4"/>
<path d="M400.8 261.6l.2 .1-.4 1.5 .5-1.4 .1 .4-.4 1.5-.3 .1-.7 2.1-.3 .3zM401.2 260.7l.1 .1-.2 .1h.2v.2l.4-.4-.3-.1 .3-.1a.68 .68 0 0 0-.9 .6l.5 .4 .1 .9-.1 .1-.1-.8a.8 .8 0 0 1-.6-.8l.5-.7h.2l.8 .3 .1 1 1.6 .2a1.06 1.06 0 0 0 .1 1.7l-.3 .2-.3-.2-.5 .2-.3 .5-.7-.3M401.2 261.3h.1M401.2 260.7h-.2l-.1 .4 .4 .3 .1-.2M401.3 261.1l-.1 .2 .2-.1M401.4 261.2l.1 .1a.62 .62 0 0 0 .5 .8l-.1 .1 .1 .1 .6-.1 .5 .4-.8 .7-.5-.9-.4 .2-.1 .1 .2-.1-.3 .4 .2-.1-.1 .5h.3l.2 .4M401.4 261.4l.3 .9h-.2zM401.7 263.8l-.3-.5v.5l.3 .1 .5 2.2 .3 .3-.1-.3h-.1v-.4M401.7 263.8h.3l.3 1.3-.2 .4h.2v.3v-.1M403.1 262.5h.3l-.3 .1M404 262.2l.3-.3a1.66 1.66 0 0 0 1.5-1v-.4v.4a.9 .9 0 0 1-.7 .8 1.15 1.15 0 0 0-1.2 1.1l.1 .4-.2-.4zM404.2 262.6l1-.7a1.25 1.25 0 0 0 .9-1.1l-.1 .5a2.07 2.07 0 0 1-1.4 1.1 .62 .62 0 0 0-.3 .8z"/>
<path d="M404.7 263.6h-.7l-.4 .2-.2 .4 .3 .9a.39 .39 0 0 1 0 .4 .39 .39 0 0 1-.3 .2l-.2-.2a.43 .43 0 0 0-.2-.4 .43 .43 0 0 0-.5 0l-.2 .4 .3-.2-.2 .4M404.7 263.6l.3 .6h.3M405.2 261.3l.1-.2v-.3l.2-.3-.2-.2h.4l.1-.3-.3 .2-1-.2 .1 .3h.5l-.2 .3h-.2v-.2l-.5 .1v.4l.3-.2 .3 .1a1.21 1.21 0 0 1-1.3 .1l-.1-.1 .1 .3 .3 .1 .9-.1h-.4v.3h.5a1.11 1.11 0 0 0-1.3 1.1 1.11 1.11 0 0 0 1.2 1.1M405.2 261.3l.2-.2-.1-.3 .3-.4a1.24 1.24 0 0 1 .2 2.2 1.67 1.67 0 0 0-1.1 1M405.2 261.3l-.2 .1M405.3 264.2a.9 .9 0 0 0 1.1 .9v.6l-1-.3-.4 .5 .3-.2h.5l-.6 .2v.2l.4-.3 .4 .1-.4-.1M405.3 264.2l-.5-.8 .8-.6a.54 .54 0 0 0 .2 .7 .54 .54 0 0 0 .7-.1 .93 .93 0 0 1-.4-.9 .93 .93 0 0 1 .5-.8 .78 .78 0 0 0 .6-1.2l.5 .4-1 1a.66 .66 0 0 0-.4 .7 .66 .66 0 0 0 .5 .6 .71 .71 0 0 0 .7-.6 .71 .71 0 0 0-.5-.8l.2-.1a1.05 1.05 0 0 1 .4 1.2 1.05 1.05 0 0 1-1 .7l-.6 .2 .1 .4a1.11 1.11 0 0 0 1.3 .2l-.5 .3 .2 .2 .1 .4v.8l-.3 .2a1.46 1.46 0 0 1-1.5-.2l.1-.2M405.3 264.4h-1l-.1 .2 .5 .1-.3 .4a1.24 1.24 0 0 1-.5 1.2l-.1-.1a.77 .77 0 0 1-1.2-.3h-.2l.3-.4-.3 .2M406.1 261.1l-.1 .8-.5 .5a.98 .98 0 0 0-.9 .9v-.1a.89 .89 0 0 1 .7-.8l.5-.5zM406.4 260.7l.4-.2-.1 .6 .2 .3-.2 .2z"/>
</g>
<circle cx="0" cy="297" r=".36" fill="#000"/>
<text font-size="6" x="387.8" y="265.1">ČVUT</text>
<text font-size="4" x="326.3" y="273.9">Výkres výztuže desky</text>
<g font-size="3.5">
<text x="107.8" y="11.9">11900</text>
<text x="60.6" y="18.6">5800</text>
<text x="157.3" y="18.6">5800</text>
<text x="21" y="27.2">300</text>
<text x="60.8" y="27.2">5525</text>
<text x="110.7" y="24.7">250</text>
<text x="157.1" y="27.2">5525</text>
<text x="207.3" y="24.7">300</text>
<text x="225.8" y="41.5" transform="rotate(-90 225.8 41.5)">300</text>
<text x="74.5" y="63.1">(1) Ø10mm po 150mm</text>
<text x="74.1" y="103.4">(2) Ø10mm po 150mm</text>
<text x="228.5" y="105.3" transform="rotate(-90 228.5 105.3)">6225</text>
<text x="237.1" y="105.1" transform="rotate(-90 237.1 105.1)">6500</text>
<text x="29.3" y="141.7" transform="rotate(-90 29.3 141.7)">(4) Ø10mm po 150mm</text>
<text x="72" y="141.8" transform="rotate(-90 72 141.8)">(5) Ø10mm po 150mm</text>
<text x="125.6" y="142.2" transform="rotate(-90 125.6 142.2)">(2) Ø10mm po 150mm</text>
<text x="158.1" y="143.5" transform="rotate(-90 158.1 143.5)">(5) Ø10mm po 150mm</text>
<text x="193.6" y="142.6" transform="rotate(-90 193.6 142.6)">(4) Ø10mm po 150mm</text>
<text x="244.7" y="160.3" transform="rotate(-90 244.7 160.3)">13300</text>
<text x="225.1" y="166.2" transform="rotate(-90 225.1 166.2)">250</text>
<text x="74.2" y="168.6">(3) Ø10mm po 150mm</text>
<text x="74" y="203.9">(2) Ø10mm po 150mm</text>
<text x="228.5" y="213.3" transform="rotate(-90 228.5 213.3)">6225</text>
<text x="237.1" y="213.4" transform="rotate(-90 237.1 213.4)">6500</text>
<text x="74.3" y="243.9">(1) Ø10mm po 150mm</text>
<text x="225.5" y="275.2" transform="rotate(-90 225.5 275.2)">300</text>
</g>
<g font-size="2.9">
<text x="344.6" y="143.8">Délka</text>
<text x="368.6" y="143.8">Celková</text>
<text x="313.6" y="146.1">Č.P</text>
<text x="329.7" y="145.6">Ø [mm]</text>
<text x="344.6" y="147.3">[mm]</text>
<text x="357.7" y="145.9">ks</text>
<text x="368.6" y="147.3">délka [m]</text>
<text x="313.4" y="153.4">1</text>
<text x="329.5" y="153.4">10</text>
<text x="344.8" y="153.4">2400</text>
<text x="357.5" y="153.4">152</text>
<text x="373.3" y="153.2">364,8</text>
<text x="313.6" y="160.7">2</text>
<text x="329.5" y="160.7">10</text>
<text x="344.7" y="160.7">3400</text>
<text x="357.8" y="160.7">237</text>
<text x="373.3" y="160.5">805,8</text>
<text x="313.6" y="168">3</text>
<text x="329.5" y="168">10</text>
<text x="344.7" y="168">3600</text>
<text x="357.7" y="168">76</text>
<text x="373.3" y="167.8">273,6</text>
<text x="313.7" y="175.2">4</text>
<text x="329.5" y="175.2">10</text>
<text x="344.8" y="175.2">2000</text>
<text x="357.5" y="175.2">170</text>
<text x="373.3" y="175">340,0</text>
<text x="313.6" y="182.5">5</text>
<text x="329.5" y="182.5">10</text>
<text x="344.7" y="182.5">3200</text>
<text x="357.5" y="182.5">170</text>
<text x="373.3" y="182.3">544,0</text>
<text x="313.6" y="189.6">Celková délka dle Ø [m]</text>
<text x="370.1" y="189.6">2328,2000</text>
<text x="313.5" y="195.9">Hmotnost Ø na 1bm [kg/m´]</text>
<text x="373.3" y="196">0,617</text>
<text x="313.5" y="201.5">Hmotnost celkem [kg]</text>
<text x="370" y="201.6">1436,4994</text>
</g>
<text font-size="2.6" x="387.8" y="259.4">Fakulta stavební</text>
<g font-size="2.4">
<text x="323.8" y="261.9">Borecký Petr</text>
<text x="349.6" y="261.8">Ing. Jiří Kovář</text>
<text x="375.9" y="261.8">2025/26</text>
<text x="326.3" y="265.3">RBZS</text>
<text x="397.8" y="269.4">2.11.25</text>
<text x="399.7" y="272.9">1:60</text>
<text x="401.8" y="276.4">1</text>
<text x="326.3" y="282.4">Horní výztuž</text>
</g>
<g font-size="2.3">
<text x="15.4" y="35.4">A</text>
<text x="112.1" y="35.4">B</text>
<text x="208.6" y="35.4">C</text>
<text x="221.1" y="47.9">1</text>
<text x="325.4" y="65.8">POLOŽKY VÝZTUŽE</text>
<text x="325.5" y="71.3">(1) Ø10mm, L = 2400 mm, 100 ks</text>
<text x="329.1" y="74.8">2400</text>
<text x="327.5" y="78.6" transform="rotate(-90 327.5 78.6)">180</text>
<text x="325.5" y="84.7">(2) Ø10mm, L = 3400 mm, 150 ks</text>
<text x="325.5" y="92.5">(3) R.V. Ø10mm, L = 3600 mm, 56 ks</text>
<text x="325.5" y="100.1">(4) R. V. Ø10mm, L = 2000 mm, 112 ks</text>
<text x="327.5" y="107.5" transform="rotate(-90 327.5 107.5)">160</text>
<text x="329.1" y="103.7">2000</text>
<text x="325.5" y="113.2">(5) R.V. Ø10mm, L = 3200 mm, 112 ks</text>
<text x="221.4" y="156.2">2</text>
<text x="316.4" y="234.6">Vlasnosti materiálu</text>
<text x="316.5" y="238.1">OCEL: B500B</text>
<text x="316.4" y="240.9">BETON: C25/30 - XC1 - CL0,2 - Dmax 22mm - S3</text>
<text x="316.4" y="243.7">Krycí vrstva výztuže: c = 30mm</text>
<text x="316.6" y="248.5">VÝZTUŽ KÓTOVÁNA NA OSU</text>
<text x="221.4" y="264.6">3</text>
</g>
<g font-size="1.6">
<text x="314.4" y="258.6">Zpracoval:</text>
<text x="342.5" y="258.6">Vedoucí cvičení:</text>
<text x="369.5" y="258.6">Školní rok:</text>
<text x="314.4" y="269">Název úlohy:</text>
<text x="314.4" y="265">Předmět:</text>
<text x="386.2" y="269.6">Datum:</text>
<text x="386.2" y="273.1">Meřítko:</text>
<text x="314.4" y="279.1">Název výkresu:</text>
<text x="386.2" y="276.6">Číslo výkresu:</text>
</g>
</svg>
